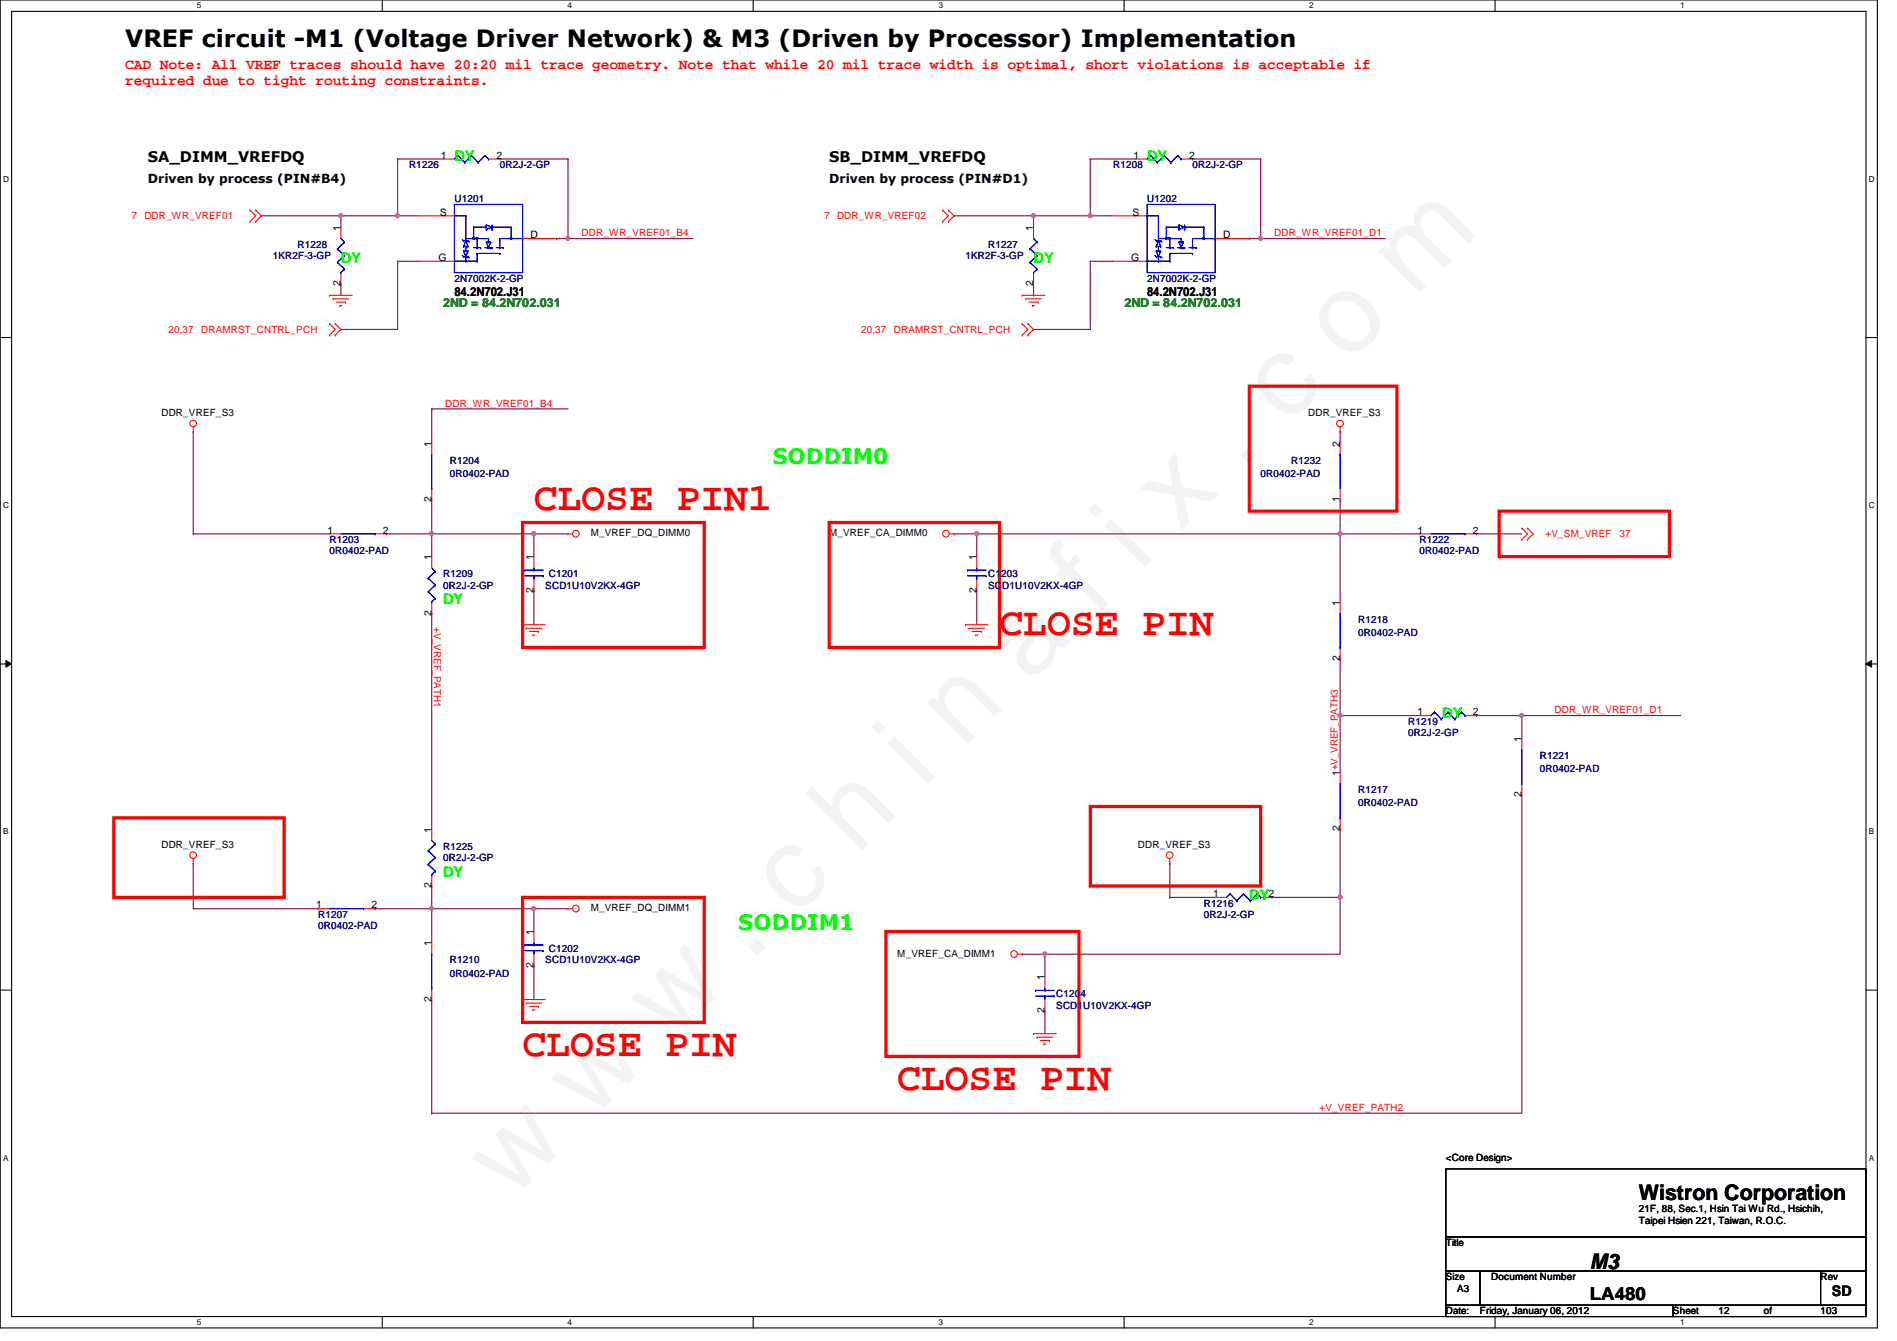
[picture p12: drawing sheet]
<svg xmlns="http://www.w3.org/2000/svg" width="297mm" height="210mm" viewBox="0 0 297 210" stroke-linecap="round" stroke-linejoin="round" font-family="sans-serif">
<path d="M0 0h294v207.9h-294zM1.8 1.8h290.4v204.3h-290.4z" fill="none" stroke="#000" stroke-width=".17"/>
<g fill="#fff">
<path d="M30.8 .2h.7v1.4h-.7z"/>
<path d="M30.8 206.2h.7v1.4h-.7z"/>
</g>
<path d="M59.9 0v1.8M59.9 206.1v1.8" fill="none" stroke="#000" stroke-width=".17"/>
<g fill="#fff">
<path d="M88.9 .2h.6v1.4h-.6z"/>
<path d="M88.9 206.2h.6v1.4h-.6z"/>
</g>
<path d="M117.9 0v1.8M117.9 206.1v1.8" fill="none" stroke="#000" stroke-width=".17"/>
<g fill="#fff">
<path d="M146.9 .2h.7v1.4h-.7z"/>
<path d="M146.9 206.2h.7v1.4h-.7z"/>
</g>
<path d="M176 0v1.8M176 206.1v1.8" fill="none" stroke="#000" stroke-width=".17"/>
<g fill="#fff">
<path d="M205 .2h.7v1.4h-.7z"/>
<path d="M205 206.2h.7v1.4h-.7z"/>
</g>
<path d="M234.1 0v1.8M234.1 206.1v1.8" fill="none" stroke="#000" stroke-width=".17"/>
<g fill="#fff">
<path d="M263.1 .2h.7v1.4h-.7z"/>
<path d="M263.1 206.2h.7v1.4h-.7z"/>
<path d="M.5 27.3h.9v1.4h-.9z"/>
<path d="M292.6 27.3h.9v1.4h-.9z"/>
<path d="M.5 78.4h.9v1.4h-.9z"/>
<path d="M292.6 78.4h.9v1.4h-.9z"/>
</g>
<path d="M0 52.8h1.8M292.2 52.8h1.8" fill="none" stroke="#000" stroke-width=".17"/>
<g fill="#fff">
<path d="M.5 129.5h.8v1.4h-.8z"/>
<path d="M292.6 129.5h.9v1.4h-.9z"/>
</g>
<path d="M0 103.9h1.8M292.2 103.9h1.8" fill="none" stroke="#000" stroke-width=".17"/>
<path d="M.9 103.4l.9 .5-.9 .5zM292.2 103.9l.9-.5v1z" fill="#000"/>
<path d="M.9 103.4l.9 .5-.9 .5zM292.2 103.9l.9-.5v1z" fill="none" stroke="#000" stroke-width=".16"/>
<g fill="#fff">
<path d="M.5 180.5h.8v1.4h-.8z"/>
<path d="M292.6 180.5h.9v1.4h-.9z"/>
</g>
<path d="M0 155h1.8M292.2 155h1.8" fill="none" stroke="#000" stroke-width=".17"/>
<path d="M163.6 149.4h46.2" fill="none" stroke="#800040" stroke-width=".17"/>
<circle cx="67.6" cy="142.2" r=".32" fill="#f0f"/>
<circle cx="67.6" cy="142.2" r=".32" fill="none" stroke="#f0f" stroke-width=".17"/>
<path d="M53.4 33.8h.1M62.3 24.9h.1M62.3 24.9h7.1M62.3 24.9v8.9h-8.9M67.6 96v33.8M231.2 83.6h7.1M67.6 174.2h170.7" fill="none" stroke="#800040" stroke-width=".17"/>
<circle cx="53.4" cy="33.8" r=".32" fill="#f0f"/>
<circle cx="53.4" cy="33.8" r=".32" fill="none" stroke="#f0f" stroke-width=".17"/>
<path d="M40.9 33.8h.1M40.9 33.8h12.5M53.4 33.8h.1M53.4 33.8v1.8M62.3 33.8h.1M62.3 33.8h3.5M53.4 44.4h.1M53.4 51.6h.1M53.4 44.4v1.8M53.4 51.6h8.9M62.3 40.9h.1M62.3 40.9h3.5" fill="none" stroke="#800040" stroke-width=".17"/>
<circle cx="62.2" cy="33.8" r=".32" fill="#f0f"/>
<circle cx="62.2" cy="33.8" r=".32" fill="none" stroke="#f0f" stroke-width=".17"/>
<path d="M62.3 40.9h.1M62.3 40.9v10.7M30.3 67.6h.1M30.3 67.6v16M60.5 83.6h.1M60.5 83.6h7.1M152.9 83.6h56.9M30.3 135.1h.1M30.3 135.1v7.1" fill="none" stroke="#800040" stroke-width=".17"/>
<circle cx="67.6" cy="83.5" r=".32" fill="#f0f"/>
<circle cx="67.6" cy="83.5" r=".32" fill="none" stroke="#f0f" stroke-width=".17"/>
<path d="M30.3 83.6h.1M30.3 83.6h21.3M238.3 112h.1M238.3 112v3.6M238.3 112h24.9M238.3 124.5h.1M238.3 124.5v49.7M30.3 142.2h19.5M49.8 142.2h.1M58.7 142.2h.1M58.7 142.2h8.9" fill="none" stroke="#800040" stroke-width=".17"/>
<circle cx="238.3" cy="112" r=".32" fill="#f0f"/>
<circle cx="238.3" cy="112" r=".32" fill="none" stroke="#f0f" stroke-width=".17"/>
<path d="M231.2 112h7.1" fill="none" stroke="#800040" stroke-width=".17"/>
<g fill="none" stroke="#f00" stroke-width=".17">
<path d="M39.2 34.7h.1M39.2 32.9h.1M39.2 32.9l.8 .9-.8 .9M40 32.9h.1M40 34.7h.1M40 32.9l.9 .9-.9 .9M53.4 35.6v1.7M65.8 33.8h5.4M51.6 46.2h.1M51.6 52.5h.1M51.6 50.7h.1M51.6 46.2h3.6"/>
<path d="M51.6 50.7l.9 .9-.9 .9M52.2 46.8h.1M52.2 46.8h2.4M52.5 50.7h.1M52.5 52.5h.1M52.5 50.7l.9 .9-.9 .9M52.7 47.3h1.4M53.2 47.8h.1M53.2 47.8h.3M53.4 42.7v1.7M54.1 47.3h.1M65.8 40.9h5.4"/>
<path d="M30.3 67.6h.1M30.3 66.8v.8M51.6 83.6h1.8M58.7 83.6h1.8M238.3 82.7h.1M238.3 84.5h.1M238.3 82.7l.9 .9-.9 .9M239.2 82.7h.1M239.2 84.5h.1M239.2 82.7l.9 .9-.9 .9M238.3 115.6v1.7M30.3 135.1h.1"/>
<path d="M30.3 134.4v.7M238.3 122.7v1.8M49.8 142.2h1.8M56.9 142.2h1.8"/>
<circle cx="30.2" cy="66.3" r=".52"/>
<circle cx="30.2" cy="133.9" r=".52"/>
</g>
<path d="M226.4 183h65.8v10.6h-65.8zM226.4 193.6h65.8v5.4h-65.8zM226.4 199h5.3v5.3h-5.3zM231.7 199h53.4v5.3h-53.4zM285.1 199h7.1v5.3h-7.1zM226.4 204.3h35.6v1.8h-35.6zM262 204.3h30.2v1.8h-30.2z" fill="none" stroke="#000" stroke-width=".17"/>
<path d="M81.8 81.8h28.5v19.5h-28.5zM234.7 80h26.7v7.1h-26.7zM17.8 128h26.7v12.5h-26.7zM81.8 140.5h28.5v19.5h-28.5zM138.7 145.8h30.2v19.6h-30.2z" fill="none" stroke="#f00" stroke-width=".51"/>
<g fill="none" stroke="#00f" stroke-width=".17">
<path d="M52.8 38.9h.1M52.8 38.9l1.1 1.1M53.4 37.3l.5 .6M53.9 37.9h.1M53.9 37.9l-1.1 1M52.8 41.1h.1M52.8 41.1l1.1 1M53.4 42.7h.1M53.9 40h.1M53.9 42.1h.1M53.9 40l-1.1 1.1M53.9 42.1l-.5 .6"/>
<path d="M53.4 83.6h5.3M58.7 83.6h.1M67.1 90.5h.1M67.1 92.6h.1M67.1 90.5l1.1 1.1-1.1 1M67.1 92.6l1.1 1.1M68.2 89.5l-1.1 1M238.3 117.3v5.4M67.1 133.2h.1M67.1 135.3h.1M67.1 133.2l1.1 1-1.1 1.1M67.1 135.3l1.1 1.1"/>
<path d="M68.2 132.1l-1.1 1.1M238.3 122.7h.1M51.6 142.2h5.3M56.9 142.2h.1"/>
</g>
<circle cx="67.6" cy="142.2" r=".32" fill="#f0f"/>
<circle cx="67.6" cy="142.2" r=".32" fill="none" stroke="#f0f" stroke-width=".17"/>
<circle cx="53.4" cy="33.8" r=".32" fill="#f0f"/>
<circle cx="53.4" cy="33.8" r=".32" fill="none" stroke="#f0f" stroke-width=".17"/>
<circle cx="62.2" cy="33.8" r=".32" fill="#f0f"/>
<circle cx="62.2" cy="33.8" r=".32" fill="none" stroke="#f0f" stroke-width=".17"/>
<circle cx="67.6" cy="83.5" r=".32" fill="#f0f"/>
<circle cx="67.6" cy="83.5" r=".32" fill="none" stroke="#f0f" stroke-width=".17"/>
<circle cx="238.3" cy="112" r=".32" fill="#f0f"/>
<circle cx="238.3" cy="112" r=".32" fill="none" stroke="#f0f" stroke-width=".17"/>
<text font-size="17.6" fill="#f0f" x="80.1" y="188" transform="rotate(-45 80.1 188)">w w w . c h i n a f i x . c o m</text>
<g font-size="6.2" fill="#f00">
<text x="83.6" y="79.9">CLOSE PIN1</text>
<text x="156.5" y="99.4">CLOSE PIN</text>
<text x="81.8" y="165.2">CLOSE PIN</text>
<text x="140.5" y="170.6">CLOSE PIN</text>
</g>
<text font-size="3.7" x="19.6" y="7.3">VREF circuit -M1 (Voltage Driver Network) &amp; M3 (Driven by Processor) Implementation</text>
<g font-size="3.3" fill="#0f0">
<text x="120.9" y="72.7">SODDIM0</text>
<text x="115.6" y="145.6">SODDIM1</text>
</g>
<g font-size="3.3">
<text x="256.6" y="187.9">Wistron Corporation</text>
<text x="249" y="198.6">M3</text>
</g>
<text font-size="2.8" x="249" y="203.5">LA480</text>
<g font-size="2.3" fill="#f00">
<text x="19.6" y="10.8">CAD Note: All VREF traces should have 20:20 mil trace geometry. Note that while 20 mil trace width is optimal, short violations is acceptable if</text>
<text x="19.6" y="13.3">required due to tight routing constraints.</text>
</g>
<g font-size="2.3">
<text x="23.2" y="25.4">SA_DIMM_VREFDQ</text>
<text x="129.8" y="25.4">SB_DIMM_VREFDQ</text>
<text x="286.8" y="202.9">SD</text>
</g>
<g font-size="2.3" fill="#0f0">
<text x="71.2" y="25.2">DY</text>
<text x="179.6" y="25.2">DY</text>
<text x="53.4" y="41.2">DY</text>
<text x="161.8" y="41.2">DY</text>
<text x="69.4" y="94.6">DY</text>
<text x="225.8" y="112.4">DY</text>
<text x="69.4" y="137.2">DY</text>
<text x="195.6" y="140.8">DY</text>
</g>
<g font-size="1.9">
<text x="23.2" y="28.6">Driven by process (PIN#B4)</text>
<text x="129.8" y="28.6">Driven by process (PIN#D1)</text>
<text x="71.2" y="46.3">84.2N702.J31</text>
<text x="179.6" y="46.3">84.2N702.J31</text>
</g>
<g font-size="1.9" fill="#008000">
<text x="69.4" y="48">2ND = 84.2N702.031</text>
<text x="176.1" y="48">2ND = 84.2N702.031</text>
</g>
<g font-size="1.6" fill="#000080">
<text x="64" y="26.3">R1226</text>
<text x="78.3" y="26.3">0R2J-2-GP</text>
<text x="174.3" y="26.3">R1208</text>
<text x="186.7" y="26.3">0R2J-2-GP</text>
<text x="71.2" y="31.7">U1201</text>
<text x="179.6" y="31.7">U1202</text>
<text x="42.7" y="40.6">1KR2F-3-GP</text>
<text x="46.6" y="38.8">R1228</text>
<text x="151.2" y="40.6">1KR2F-3-GP</text>
<text x="154.7" y="38.8">R1227</text>
<text x="71.2" y="44.1">2N7002K-2-GP</text>
<text x="179.6" y="44.1">2N7002K-2-GP</text>
<text x="70.4" y="72.6">R1204</text>
<text x="70.4" y="74.7">0R0402-PAD</text>
<text x="197.4" y="74.7">0R0402-PAD</text>
<text x="202.2" y="72.6">R1232</text>
<text x="51.6" y="85">R1203</text>
<text x="51.6" y="86.8">0R0402-PAD</text>
<text x="222.3" y="85">R1222</text>
<text x="222.3" y="86.8">0R0402-PAD</text>
<text x="69.4" y="90.3">R1209</text>
<text x="69.4" y="92.1">0R2J-2-GP</text>
<text x="85.4" y="92.1">SCD1U10V2KX-4GP</text>
<text x="85.9" y="90.3">C1201</text>
<text x="154.7" y="90.3">C1203</text>
<text x="154.7" y="92.1">SCD1U10V2KX-4GP</text>
<text x="212.7" y="97.5">R1218</text>
<text x="212.7" y="99.6">0R0402-PAD</text>
<text x="220.5" y="113.5">R1219</text>
<text x="220.5" y="115.2">0R2J-2-GP</text>
<text x="241.1" y="118.8">R1221</text>
<text x="212.7" y="124.1">R1217</text>
<text x="241.1" y="120.9">0R0402-PAD</text>
<text x="212.7" y="126.2">0R0402-PAD</text>
<text x="69.4" y="133">R1225</text>
<text x="69.4" y="134.8">0R2J-2-GP</text>
<text x="49.8" y="143.7">R1207</text>
<text x="188.5" y="141.9">R1216</text>
<text x="188.5" y="143.7">0R2J-2-GP</text>
<text x="49.8" y="145.5">0R0402-PAD</text>
<text x="85.9" y="149">C1202</text>
<text x="70.4" y="150.8">R1210</text>
<text x="70.4" y="152.9">0R0402-PAD</text>
<text x="85.4" y="150.8">SCD1U10V2KX-4GP</text>
<text x="165.4" y="156.1">C1204</text>
<text x="165.4" y="157.9">SCD1U10V2KX-4GP</text>
</g>
<g font-size="1.6">
<text x="69" y="24.8">1</text>
<text x="77.7" y="24.8">2</text>
<text x="177.5" y="24.8">1</text>
<text x="186.2" y="24.8">2</text>
<text x="68.9" y="33.7">S</text>
<text x="177.3" y="33.7">S</text>
<text x="53.3" y="36.1" transform="rotate(-90 53.3 36.1)">1</text>
<text x="68.7" y="40.9">G</text>
<text x="83.1" y="37.3">D</text>
<text x="161.8" y="36.1" transform="rotate(-90 161.8 36.1)">1</text>
<text x="177.1" y="40.9">G</text>
<text x="191.5" y="37.3">D</text>
<text x="53.3" y="44.8" transform="rotate(-90 53.3 44.8)">2</text>
<text x="161.8" y="44.8" transform="rotate(-90 161.8 44.8)">2</text>
<text x="25.3" y="65.1">DDR_VREF_S3</text>
<text x="204.8" y="65.1">DDR_VREF_S3</text>
<text x="67.6" y="69.9" transform="rotate(-90 67.6 69.9)">1</text>
<text x="209.8" y="69.9" transform="rotate(-90 209.8 69.9)">2</text>
<text x="51.3" y="83.5">1</text>
<text x="59.9" y="83.5">2</text>
<text x="67.6" y="78.6" transform="rotate(-90 67.6 78.6)">2</text>
<text x="92.5" y="83.9">M_VREF_DQ_DIMM0</text>
<text x="129.8" y="83.9">M_VREF_CA_DIMM0</text>
<text x="209.8" y="78.6" transform="rotate(-90 209.8 78.6)">1</text>
<text x="222" y="83.5">1</text>
<text x="230.6" y="83.5">2</text>
<text x="67.6" y="87.7" transform="rotate(-90 67.6 87.7)">1</text>
<text x="83.6" y="87.7" transform="rotate(-90 83.6 87.7)">1</text>
<text x="152.9" y="87.7" transform="rotate(-90 152.9 87.7)">1</text>
<text x="83.6" y="92.8" transform="rotate(-90 83.6 92.8)">2</text>
<text x="152.9" y="92.8" transform="rotate(-90 152.9 92.8)">2</text>
<text x="209.8" y="94.8" transform="rotate(-90 209.8 94.8)">1</text>
<text x="67.6" y="96.4" transform="rotate(-90 67.6 96.4)">2</text>
<text x="209.8" y="103.5" transform="rotate(-90 209.8 103.5)">2</text>
<text x="222" y="112">1</text>
<text x="230.6" y="112">2</text>
<text x="238.2" y="116.1" transform="rotate(-90 238.2 116.1)">1</text>
<text x="209.8" y="121.5" transform="rotate(-90 209.8 121.5)">1+V_VREF_PATH3</text>
<text x="238.2" y="124.8" transform="rotate(-90 238.2 124.8)">2</text>
<text x="67.6" y="130.3" transform="rotate(-90 67.6 130.3)">1</text>
<text x="209.8" y="130.1" transform="rotate(-90 209.8 130.1)">2</text>
<text x="25.3" y="132.7">DDR_VREF_S3</text>
<text x="178.2" y="132.7">DDR_VREF_S3</text>
<text x="49.5" y="142.2">1</text>
<text x="58.2" y="142.2">2</text>
<text x="67.6" y="139" transform="rotate(-90 67.6 139)">2</text>
<text x="92.5" y="142.6">M_VREF_DQ_DIMM1</text>
<text x="189.9" y="140.4">1</text>
<text x="198.6" y="140.4">2</text>
<text x="67.6" y="148.1" transform="rotate(-90 67.6 148.1)">1</text>
<text x="83.6" y="146.3" transform="rotate(-90 83.6 146.3)">1</text>
<text x="140.5" y="149.7">M_VREF_CA_DIMM1</text>
<text x="83.6" y="151.5" transform="rotate(-90 83.6 151.5)">2</text>
<text x="163.6" y="153.5" transform="rotate(-90 163.6 153.5)">1</text>
<text x="67.6" y="156.8" transform="rotate(-90 67.6 156.8)">2</text>
<text x="163.6" y="158.6" transform="rotate(-90 163.6 158.6)">2</text>
<text x="226.4" y="181.7">&lt;Core Design&gt;</text>
<text x="256.6" y="189.7">21F, 88, Sec.1, Hsin Tai Wu Rd., Hsichih,</text>
<text x="256.6" y="191.6">Taipei Hsien 221, Taiwan, R.O.C.</text>
<text x="226.4" y="195.1">Title</text>
<text x="226.4" y="200.4">Size</text>
<text x="228.2" y="202.2">A3</text>
<text x="233.5" y="200.4">Document Number</text>
<text x="285.1" y="200.4">Rev</text>
<text x="226.4" y="205.7">Date:</text>
<text x="231.7" y="205.7">Friday, January 06, 2012</text>
<text x="262" y="205.7">Sheet</text>
<text x="269.1" y="205.7">12</text>
<text x="276.2" y="205.7">of</text>
<text x="285.1" y="205.7">103</text>
</g>
<g font-size="1.6" fill="#f00">
<text x="20.7" y="34.3">7 DDR_WR_VREF01</text>
<text x="129.1" y="34.3">7 DDR_WR_VREF02</text>
<text x="91.1" y="37">DDR_WR_VREF01_B4</text>
<text x="199.5" y="37">DDR_WR_VREF01_D1</text>
<text x="26.4" y="52.1">20,37</text>
<text x="31.5" y="52.1">DRAMRST_CNTRL_PCH</text>
<text x="134.8" y="52.1">20,37</text>
<text x="140" y="52.1">DRAMRST_CNTRL_PCH</text>
<text x="69.7" y="63.7">DDR_WR_VREF01_B4</text>
<text x="242" y="84.1">+V_SM_VREF</text>
<text x="253.6" y="84.1">37</text>
<text x="67.9" y="98.1" transform="rotate(90 67.9 98.1)">+V_VREF_PATH1</text>
<text x="243.4" y="111.7">DDR_WR_VREF01_D1</text>
<text x="206.6" y="173.9">+V_VREF_PATH2</text>
</g>
<g font-size="1.3">
<text x="30.8" y="1.3">5</text>
<text x="88.9" y="1.3">4</text>
<text x="146.9" y="1.3">3</text>
<text x="205" y="1.3">2</text>
<text x="263.1" y="1.3">1</text>
<text x=".5" y="28.4">D</text>
<text x="292.6" y="28.4">D</text>
<text x=".5" y="79.5">C</text>
<text x="292.6" y="79.5">C</text>
<text x=".5" y="130.6">B</text>
<text x="292.6" y="130.6">B</text>
<text x=".5" y="181.7">A</text>
<text x="292.6" y="181.7">A</text>
<text x="30.8" y="207.4">5</text>
<text x="88.9" y="207.4">4</text>
<text x="146.9" y="207.4">3</text>
<text x="205" y="207.4">2</text>
<text x="263.1" y="207.4">1</text>
</g>
</svg>
